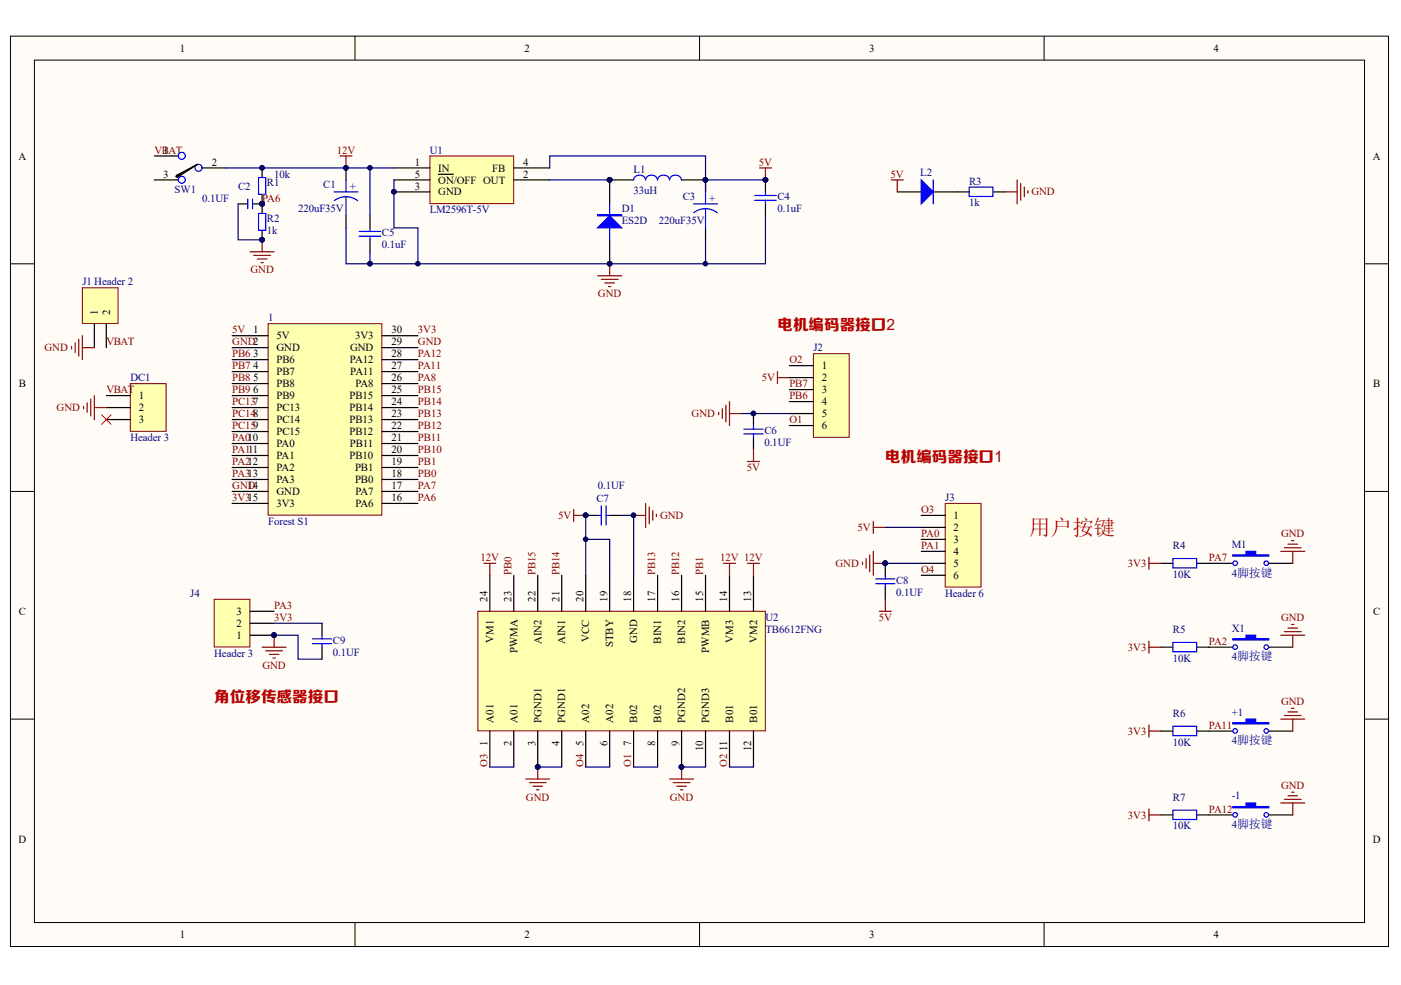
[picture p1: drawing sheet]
<svg xmlns="http://www.w3.org/2000/svg" width="289mm" height="203mm" viewBox="0 0 289 203" stroke-linecap="round" stroke-linejoin="round" font-family="sans-serif">
<g fill="#fffcf8" stroke="#000" stroke-width=".21">
<path d="M2.2 7.5h284.1v187.8h-284.1z"/>
<path d="M7.1 12.4h274.3v177.9h-274.3z"/>
</g>
<path d="M73.2 7.5v4.9M144.3 7.5v4.9M215.3 7.5v4.9M2.2 54.4h4.9M281.4 54.4h5M2.2 101.4h4.9M281.4 101.4h5M2.2 148.3h4.9M281.4 148.3h5M73.2 190.4v4.9M144.3 190.4v4.9M215.3 190.4v4.9" fill="none" stroke="#000" stroke-width=".21"/>
<path d="M55.3 66.8h23.4v39.5h-23.4z" fill="#ffffb0" stroke="#800000" stroke-width=".21"/>
<g fill="none" stroke="#000" stroke-width=".25">
<path d="M47.9 69.2h7.4M47.9 71.7h7.4M47.9 74.2h7.4M47.9 76.7h7.4M47.9 79.1h7.4M78.8 69.2h7.4M78.8 71.7h7.4M78.8 74.2h7.4M78.8 76.7h7.4M78.8 79.1h7.4M47.9 81.6h7.4M47.9 84.1h7.4"/>
<path d="M47.9 86.6h7.4M47.9 89h7.4M47.9 91.5h7.4M47.9 94h7.4M47.9 96.4h7.4M47.9 98.9h7.4M78.8 81.6h7.4M78.8 84.1h7.4M78.8 86.6h7.4M78.8 89h7.4M78.8 91.5h7.4M78.8 94h7.4"/>
<path d="M78.8 96.4h7.4M78.8 98.9h7.4M47.9 101.4h7.4M47.9 103.9h7.4M78.8 101.4h7.4M78.8 103.9h7.4"/>
</g>
<path d="M156.6 34.6h2.5M157.9 34.6v2.5" fill="none" stroke="#800000" stroke-width=".25"/>
<circle cx="157.9" cy="37.1" r=".48" fill="#000080" stroke="#000080" stroke-width=".21"/>
<path d="M88.7 32.2h17.2v9.8h-17.2z" fill="#ffffb0" stroke="#800000" stroke-width=".21"/>
<g fill="none" stroke="#000" stroke-width=".25">
<path d="M54.1 34.6v1.9M71.4 34.6v2.5M81.2 34.6h7.5M81.2 37.1h7.5M81.2 39.6h7.5M90.4 36h3.1M106 34.6h7.4M106 37.1h7.4M130.7 37.1h-5v5M140.6 37.1h4.9v2.5M157.9 37.1v2.5M49.1 42.1h1.9"/>
<path d="M52.2 42.1h1.9M54.1 40.2v3.7M54.1 47.6v1.9M71.4 44.5v2.5M125.7 49.5v4.9M145.5 47v2.5M157.9 42.1v2.4"/>
</g>
<g fill="#000080" stroke="#000080" stroke-width=".21">
<circle cx="81.2" cy="39.6" r=".48"/>
<circle cx="125.7" cy="54.4" r=".48"/>
<circle cx="125.7" cy="37.1" r=".48"/>
<circle cx="145.5" cy="37.1" r=".47"/>
<circle cx="157.9" cy="37.1" r=".48"/>
<circle cx="86.2" cy="54.4" r=".48"/>
<circle cx="145.5" cy="54.4" r=".47"/>
<circle cx="71.3" cy="34.6" r=".47"/>
<circle cx="54.1" cy="42" r=".48"/>
<circle cx="54.1" cy="34.6" r=".48"/>
<circle cx="54.1" cy="49.5" r=".48"/>
<circle cx="76.3" cy="54.4" r=".48"/>
</g>
<g fill="none" stroke="#00f" stroke-width=".25">
<path d="M53.3 36.6h1.5v3.5h-1.5zM68.9 39.6h4.9M71.4 37.1v2.5M135.6 37.1a1.25 1.25 0 0 0-1.3-1 1.25 1.25 0 0 0-1.2 1 1.25 1.25 0 0 0-1.2-1 1.25 1.25 0 0 0-1.2 1M140.5 37.1a1.25 1.25 0 0 0-1.2-1 1.25 1.25 0 0 0-1.2 1 1.25 1.25 0 0 0-1.3-1 1.25 1.25 0 0 0-1.2 1M145.5 39.6v2.5M157.9 39.6v.7M51.1 41.1v1.9M52.1 41.1v1.9M53.3 44h1.5v3.5h-1.5zM71.4 40.6l1.5 .3 .9 .5M71.4 40.6l-1.6 .3-.9 .5"/>
<path d="M71.4 40.6v3.9M125.7 42.1v7.4M143 42.1h5M145.5 43l1.5 .4 .9 .5M145.5 43l-1.5 .3-.9 .6M145.5 43v4M155.6 41.3h4.5M155.6 40.3h4.5M157.9 41.3v.8"/>
</g>
<g fill="#00f" stroke="#00f" stroke-width=".25">
<path d="M125.7 44.5l2.5 2.5h-4.9z"/>
<path d="M123.3 44.3h4.9v.2h-4.9z" fill-rule="evenodd"/>
</g>
<path d="M81.2 37.1v9.9h5v7.4M113.4 34.6v-2.4h32.1v7.4M113.4 37.1h12.3M145.5 37.1h12.4M49.1 42.1v7.4h5M145.5 49.5v4.9M157.9 44.5v9.9h-81.6" fill="none" stroke="#000080" stroke-width=".25"/>
<path d="M70.1 32.2h2.5M71.4 32.2v2.4M51.6 51.9h4.9M52.3 52.7h3.5M53.1 53.4h1.9M53.8 54.2h.5M54.1 49.5v2.4M123.3 56.9h4.9M124 57.6h3.5M124.7 58.4h2M125.5 59.1h.5M125.7 54.4v2.5" fill="none" stroke="#800000" stroke-width=".25"/>
<path d="M17 59.4h7.3v7.3h-7.3z" fill="#ffffb0" stroke="#800000" stroke-width=".21"/>
<path d="M76.3 44.5v2.5M76.3 49.5v2.4M19.5 66.8v4.9M21.9 66.8v4.9" fill="none" stroke="#000" stroke-width=".25"/>
<path d="M14.8 71.5v.5M15.5 70.7v2M16.2 70v3.5M17 69.2v5M17 71.7h2.5" fill="none" stroke="#800000" stroke-width=".25"/>
<path d="M74.1 48.7h4.4M74.1 47.7h4.4M76.3 47v.7M76.3 48.7v.8" fill="none" stroke="#00f" stroke-width=".25"/>
<path d="M76.3 34.6v9.9M71.4 47v7.4h4.9v-2.5" fill="none" stroke="#000080" stroke-width=".25"/>
<g fill="#000080" stroke="#000080" stroke-width=".21">
<circle cx="76.3" cy="34.6" r=".48"/>
<circle cx="76.3" cy="54.4" r=".48"/>
</g>
<path d="M26.9 79.1h7.4v9.9h-7.4z" fill="#ffffb0" stroke="#800000" stroke-width=".21"/>
<path d="M31.8 32.2h5M31.8 37.1h5M41.7 34.6h4.9M21.9 81.6h5M21.9 84.1h5M21.9 86.6h5" fill="none" stroke="#000" stroke-width=".25"/>
<path d="M17.2 83.8v.5M18 83.1v2M18.7 82.4v3.4M19.5 81.6v5M19.5 84.1h2.4" fill="none" stroke="#800000" stroke-width=".25"/>
<path d="M20.9 85.6l2 1.9M22.9 85.6l-2 1.9" fill="none" stroke="#f00" stroke-width=".21"/>
<g fill="#fffcf8" stroke="#00f" stroke-width=".25">
<circle cx="37.5" cy="32.1" r=".72"/>
<circle cx="37.5" cy="37.1" r=".72"/>
<circle cx="41" cy="34.6" r=".72"/>
</g>
<path d="M36.5 36.1l4.2-2.2-4.2 2.7-.2-.2zM40.7 33.9l-4.2 2.5" fill="none" stroke="#000" stroke-width=".25"/>
<path d="M46.6 34.6h34.6" fill="none" stroke="#000080" stroke-width=".25"/>
<path d="M98.5 126.1h59.3v24.7h-59.3z" fill="#ffffb0" stroke="#800000" stroke-width=".21"/>
<g fill="none" stroke="#000" stroke-width=".25">
<path d="M101 118.7v7.4M106 118.7v7.4M110.9 118.7v7.4M115.8 118.7v7.4M120.8 118.7v7.4M125.7 118.7v7.4M130.7 118.7v7.4M135.6 118.7v7.4M140.6 118.7v7.4M145.5 118.7v7.4M150.4 118.7v7.4M155.4 118.7v7.4"/>
<path d="M101 150.8v7.4M106 150.8v7.4M110.9 150.8v7.4M115.8 150.8v7.4M120.8 150.8v7.4M125.7 150.8v7.4M130.7 150.8v7.4M135.6 150.8v7.4M140.6 150.8v7.4M145.5 150.8v7.4M150.4 150.8v7.4M155.4 150.8v7.4"/>
</g>
<g fill="#000080" stroke="#000080" stroke-width=".21">
<circle cx="110.9" cy="158.2" r=".48"/>
<circle cx="140.5" cy="158.2" r=".47"/>
<circle cx="120.8" cy="106.3" r=".48"/>
<circle cx="130.6" cy="106.3" r=".47"/>
<circle cx="182.5" cy="116.2" r=".47"/>
</g>
<path d="M101 158.2h5M110.9 158.2h4.9M120.8 158.2h4.9M130.7 158.2h4.9M140.6 158.2h4.9M150.4 158.2h5" fill="none" stroke="#000080" stroke-width=".25"/>
<g fill="none" stroke="#800000" stroke-width=".25">
<path d="M160.3 76.7v2.4M160.3 77.9h2.5M148.2 85.1v.5M149 84.3v2M149.7 83.6v3.4M150.4 82.8v5M150.4 85.3h2.5M99.8 116.2h2.5M101 116.2v2.5M118.3 105.1v2.5M118.3 106.3h2.5M130.7 106.3h2.4"/>
<path d="M133.1 103.9v4.9M133.9 104.6v3.5M134.6 105.3v2M135.4 106.1v.5M149.2 116.2h2.5M150.4 116.2v2.5M154.2 116.2h2.4M155.4 116.2v2.5M177.9 116v.5M178.6 115.2v2M179.4 114.5v3.4M180.1 116.2h2.5"/>
<path d="M180.1 107.6v2.4M180.1 113.7v5M180.1 108.8h2.5M110.9 158.2v2.5M140.6 158.2v2.5M108.4 160.7h5M109.2 161.4h3.4M109.9 162.2h2M110.7 162.9h.4M138.1 160.7h4.9M138.8 161.4h3.5M139.6 162.2h1.9"/>
<path d="M140.3 162.9h.5"/>
</g>
<path d="M194.9 103.9h7.4v17.2h-7.4z" fill="#ffffb0" stroke="#800000" stroke-width=".21"/>
<path d="M190 106.3h4.9M190 108.8h4.9M190 111.3h4.9M190 113.7h4.9M190 116.2h4.9M190 118.7h4.9" fill="none" stroke="#000" stroke-width=".25"/>
<path d="M167.7 73h7.4v17.2h-7.4z" fill="#ffffb0" stroke="#800000" stroke-width=".21"/>
<path d="M162.8 75.4h4.9M162.8 77.9h4.9M155.4 85.3v2.5M155.4 90.3v2.4M162.8 80.4h4.9M162.8 82.8h4.9M162.8 85.3h4.9M162.8 87.8h4.9M120.8 106.3h2.5M125.7 106.3h2.5M182.6 116.2v2.5M182.6 121.2v2.4" fill="none" stroke="#000" stroke-width=".25"/>
<path d="M152.9 85.3h9.9M120.8 111.3h4.9v7.4M120.8 106.3v12.4M128.2 106.3h2.5v12.4M182.6 108.8h7.4M182.6 116.2h7.4" fill="none" stroke="#000080" stroke-width=".25"/>
<g fill="#000080" stroke="#000080" stroke-width=".21">
<circle cx="182.5" cy="116.2" r=".47"/>
<circle cx="155.4" cy="85.3" r=".48"/>
<circle cx="120.8" cy="106.3" r=".48"/>
<circle cx="120.8" cy="111.2" r=".48"/>
<circle cx="130.6" cy="106.3" r=".47"/>
</g>
<path d="M153.4 89.5h4M153.4 88.5h4M155.4 87.8v.7M155.4 89.5v.8M123.3 106.3h.7M124 104.3v4M125 104.3v4M125 106.3h.7M180.6 119.4h3.9M182.6 118.7v.7M180.6 120.4h3.9M182.6 120.4v.8" fill="none" stroke="#00f" stroke-width=".25"/>
<path d="M154.2 95.2h2.4M155.4 92.7v2.5M181.3 126.1h2.5M182.6 123.6v2.5" fill="none" stroke="#800000" stroke-width=".25"/>
<path d="M44.2 123.6h7.3v9.9h-7.3z" fill="#ffffb0" stroke="#800000" stroke-width=".21"/>
<g fill="none" stroke="#000" stroke-width=".25">
<path d="M185 39.6h5M192.5 39.6h7.4M204.8 39.6h2.5M239.4 116.2h2.5M246.8 116.2h7.4M261.7 116.2h4.9M51.6 131h4.9M51.6 128.6h4.9M51.6 126.1h4.9M66.4 128.6v2.4M66.4 133.5v2.5M239.4 133.5h2.5"/>
<path d="M246.8 133.5h7.4M261.7 133.5h4.9M239.4 150.8h2.5M246.8 150.8h7.4M261.7 150.8h4.9M239.4 168.1h2.5M246.8 168.1h7.4M261.7 168.1h4.9"/>
</g>
<circle cx="56.5" cy="131" r=".47" fill="#000080" stroke="#000080" stroke-width=".21"/>
<g fill="none" stroke="#800000" stroke-width=".25">
<path d="M183.8 37.1h2.5M185 37.1v2.5M207.3 39.6h2.5M209.8 37.1v5M210.5 37.9v3.4M211.2 38.6v2M212 39.3v.5M236.9 115v2.4M236.9 116.2h2.5M264.1 113.7h5M264.9 113h3.4M265.6 112.3h2"/>
<path d="M266.4 111.5h.4M266.6 113.7v2.5M54.1 133.5h4.9M54.8 134.3h3.5M55.5 135h2M56.3 135.7h.5M56.5 131v2.5M236.9 133.5h2.5M236.9 132.3v2.5M264.1 131h5M264.9 130.3h3.4M265.6 129.6h2"/>
<path d="M266.4 128.8h.4M266.6 131v2.5M236.9 149.6v2.5M236.9 150.8h2.5M264.1 148.3h5M264.9 147.6h3.4M265.6 146.9h2M266.4 146.1h.4M266.6 148.3v2.5M236.9 166.9v2.5M236.9 168.1h2.5M264.1 165.6h5"/>
<path d="M264.9 164.9h3.4M265.6 164.2h2M266.4 163.4h.4M266.6 165.6v2.5"/>
</g>
<g fill="none" stroke="#00f" stroke-width=".25">
<path d="M192.5 37.1v5M199.9 38.6h4.9v1.9h-4.9zM241.9 115.2h4.9v2h-4.9zM64.4 132.8h4M64.4 131.8h4M66.4 131v.8M66.4 132.8v.7M241.9 132.5h4.9v2h-4.9zM241.9 149.8h4.9v2h-4.9zM241.9 167.1h4.9v2h-4.9z"/>
<circle cx="254.7" cy="116.2" r=".48"/>
<circle cx="261.1" cy="116.2" r=".47"/>
<circle cx="254.7" cy="133.5" r=".48"/>
<circle cx="261.1" cy="133.5" r=".47"/>
<circle cx="254.7" cy="150.8" r=".48"/>
<circle cx="261.1" cy="150.8" r=".47"/>
<circle cx="254.7" cy="168.1" r=".48"/>
<circle cx="261.1" cy="168.1" r=".47"/>
</g>
<path d="M56.5 131h5v5h4.9M56.5 128.6h9.9" fill="none" stroke="#000080" stroke-width=".25"/>
<g fill="#00f" stroke="#00f" stroke-width=".25">
<path d="M190 37.1l2.5 2.5-2.5 2.5z"/>
<path d="M254.2 114.5h2.8v-.8h1.9v.8h2.8v.2h-7.5z" fill-rule="evenodd"/>
<path d="M254.2 131.8h2.8v-.8h1.9v.8h2.8v.2h-7.5z" fill-rule="evenodd"/>
<path d="M254.2 149.1h2.8v-.8h1.9v.8h2.8v.2h-7.5z" fill-rule="evenodd"/>
<path d="M254.2 166.4h2.8v-.8h1.9v.8h2.8v.2h-7.5z" fill-rule="evenodd"/>
</g>
<text font-size="4.4" fill="#f00" x="212.2" y="110.4">用户按键</text>
<g font-size="3.2" fill="#bf0000">
<text x="160.3" y="68.2">电机编码器接口2</text>
<text x="182.6" y="95.3">电机编码器接口1</text>
<text x="44.2" y="144.8">角位移传感器接口</text>
</g>
<g font-size="2.2">
<text x="37.1" y="10.7">1</text>
<text x="108.2" y="10.7">2</text>
<text x="179.2" y="10.7">3</text>
<text x="250.3" y="10.7">4</text>
<text x="3.8" y="32.9">A</text>
<text x="33.6" y="31.7">1</text>
<text x="43.7" y="34.2">2</text>
<text x="85.6" y="34.2">1</text>
<text x="90.4" y="35.4">IN</text>
<text x="101.5" y="35.4">FB</text>
<text x="107.9" y="34.2">4</text>
<text x="283.1" y="32.9">A</text>
<text x="33.6" y="36.6">3</text>
<text x="85.6" y="36.6">5</text>
<text x="85.6" y="39.1">3</text>
<text x="90.4" y="37.9">ON/OFF OUT</text>
<text x="90.4" y="40.3">GND</text>
<text x="107.9" y="36.6">2</text>
<text x="20.2" y="65" transform="rotate(-90 20.2 65)">1</text>
<text x="22.7" y="65" transform="rotate(-90 22.7 65)">2</text>
<text x="52.2" y="68.8">1</text>
<text x="57" y="70">5V</text>
<text x="73.2" y="70">3V3</text>
<text x="80.7" y="71.2">29</text>
<text x="80.7" y="68.8">30</text>
<text x="52.2" y="73.7">3</text>
<text x="52.2" y="76.2">4</text>
<text x="57" y="72.5">GND</text>
<text x="57" y="75">PB6</text>
<text x="57" y="77.4">PB7</text>
<text x="72.2" y="75">PA12</text>
<text x="72.2" y="72.5">GND</text>
<text x="72.2" y="77.4">PA11</text>
<text x="80.7" y="76.2">27</text>
<text x="80.7" y="73.7">28</text>
<text x="169.5" y="76.2">1</text>
<text x="3.9" y="79.9">B</text>
<text x="28.6" y="82.3">1</text>
<text x="52.2" y="78.7">5</text>
<text x="52.2" y="81.1">6</text>
<text x="57" y="79.9">PB8</text>
<text x="57" y="82.3">PB9</text>
<text x="72.1" y="82.3">PB15</text>
<text x="73.3" y="79.9">PA8</text>
<text x="80.7" y="83.6">24</text>
<text x="80.7" y="81.1">25</text>
<text x="80.7" y="78.7">26</text>
<text x="169.5" y="78.7">2</text>
<text x="169.5" y="81.1">3</text>
<text x="169.5" y="83.6">4</text>
<text x="283.2" y="79.9">B</text>
<text x="28.6" y="84.8">2</text>
<text x="28.6" y="87.3">3</text>
<text x="57" y="84.8">PC13</text>
<text x="57" y="87.3">PC14</text>
<text x="57" y="89.8">PC15</text>
<text x="72.1" y="89.8">PB12</text>
<text x="72.1" y="87.3">PB13</text>
<text x="72.1" y="84.8">PB14</text>
<text x="80.7" y="88.5">22</text>
<text x="80.7" y="86.1">23</text>
<text x="169.5" y="86.1">5</text>
<text x="169.5" y="88.5">6</text>
<text x="57" y="92.3">PA0</text>
<text x="57" y="94.7">PA1</text>
<text x="72.1" y="94.7">PB10</text>
<text x="72.2" y="92.3">PB11</text>
<text x="80.7" y="95.9">19</text>
<text x="80.7" y="93.5">20</text>
<text x="80.7" y="91">21</text>
<text x="51.1" y="100.9">14</text>
<text x="57" y="97.2">PA2</text>
<text x="57" y="99.7">PA3</text>
<text x="73.2" y="99.7">PB0</text>
<text x="73.2" y="97.2">PB1</text>
<text x="80.7" y="100.9">17</text>
<text x="80.7" y="98.4">18</text>
<text x="57" y="102.1">GND</text>
<text x="57" y="104.6">3V3</text>
<text x="73.3" y="104.6">PA6</text>
<text x="73.3" y="102.1">PA7</text>
<text x="80.7" y="103.4">16</text>
<text x="196.6" y="107.1">1</text>
<text x="196.6" y="109.5">2</text>
<text x="196.6" y="112">3</text>
<text x="196.6" y="114.5">4</text>
<text x="196.6" y="117">5</text>
<text x="196.6" y="119.4">6</text>
<text x="100.5" y="124.1" transform="rotate(-90 100.5 124.1)">24</text>
<text x="105.5" y="124.1" transform="rotate(-90 105.5 124.1)">23</text>
<text x="110.4" y="124.1" transform="rotate(-90 110.4 124.1)">22</text>
<text x="115.4" y="124.1" transform="rotate(-90 115.4 124.1)">21</text>
<text x="120.3" y="124.1" transform="rotate(-90 120.3 124.1)">20</text>
<text x="125.2" y="124.1" transform="rotate(-90 125.2 124.1)">19</text>
<text x="130.2" y="124.1" transform="rotate(-90 130.2 124.1)">18</text>
<text x="135.1" y="124.1" transform="rotate(-90 135.1 124.1)">17</text>
<text x="140.1" y="124.1" transform="rotate(-90 140.1 124.1)">16</text>
<text x="145" y="124.1" transform="rotate(-90 145 124.1)">15</text>
<text x="150" y="124.1" transform="rotate(-90 150 124.1)">14</text>
<text x="154.9" y="124.1" transform="rotate(-90 154.9 124.1)">13</text>
<text x="3.9" y="126.9">C</text>
<text x="48.7" y="131.8">1</text>
<text x="48.7" y="129.3">2</text>
<text x="48.7" y="126.9">3</text>
<text x="283.2" y="126.9">C</text>
<text x="101.7" y="132.6" transform="rotate(-90 101.7 132.6)">VM1</text>
<text x="106.7" y="134.8" transform="rotate(-90 106.7 134.8)">PWMA</text>
<text x="111.6" y="132.9" transform="rotate(-90 111.6 132.9)">AIN2</text>
<text x="116.6" y="132.9" transform="rotate(-90 116.6 132.9)">AIN1</text>
<text x="121.5" y="132.4" transform="rotate(-90 121.5 132.4)">VCC</text>
<text x="126.5" y="133.5" transform="rotate(-90 126.5 133.5)">STBY</text>
<text x="131.4" y="132.7" transform="rotate(-90 131.4 132.7)">GND</text>
<text x="136.4" y="132.8" transform="rotate(-90 136.4 132.8)">BIN1</text>
<text x="141.3" y="132.8" transform="rotate(-90 141.3 132.8)">BIN2</text>
<text x="146.3" y="134.6" transform="rotate(-90 146.3 134.6)">PWMB</text>
<text x="151.2" y="132.6" transform="rotate(-90 151.2 132.6)">VM3</text>
<text x="156.1" y="132.6" transform="rotate(-90 156.1 132.6)">VM2</text>
<text x="101.7" y="149.1" transform="rotate(-90 101.7 149.1)">A01</text>
<text x="106.7" y="149.1" transform="rotate(-90 106.7 149.1)">A01</text>
<text x="111.6" y="149.1" transform="rotate(-90 111.6 149.1)">PGND1</text>
<text x="116.6" y="149.1" transform="rotate(-90 116.6 149.1)">PGND1</text>
<text x="121.5" y="149.1" transform="rotate(-90 121.5 149.1)">A02</text>
<text x="126.5" y="149.1" transform="rotate(-90 126.5 149.1)">A02</text>
<text x="131.4" y="149.1" transform="rotate(-90 131.4 149.1)">B02</text>
<text x="136.4" y="149.1" transform="rotate(-90 136.4 149.1)">B02</text>
<text x="141.3" y="149.1" transform="rotate(-90 141.3 149.1)">PGND2</text>
<text x="146.3" y="149.1" transform="rotate(-90 146.3 149.1)">PGND3</text>
<text x="151.2" y="149.1" transform="rotate(-90 151.2 149.1)">B01</text>
<text x="156.1" y="149.1" transform="rotate(-90 156.1 149.1)">B01</text>
<text x="100.5" y="153.9" transform="rotate(-90 100.5 153.9)">1</text>
<text x="105.5" y="153.9" transform="rotate(-90 105.5 153.9)">2</text>
<text x="110.4" y="153.9" transform="rotate(-90 110.4 153.9)">3</text>
<text x="115.4" y="153.9" transform="rotate(-90 115.4 153.9)">4</text>
<text x="120.3" y="153.9" transform="rotate(-90 120.3 153.9)">5</text>
<text x="125.2" y="153.9" transform="rotate(-90 125.2 153.9)">6</text>
<text x="130.2" y="153.9" transform="rotate(-90 130.2 153.9)">7</text>
<text x="135.1" y="153.9" transform="rotate(-90 135.1 153.9)">8</text>
<text x="140.1" y="153.9" transform="rotate(-90 140.1 153.9)">9</text>
<text x="145" y="155" transform="rotate(-90 145 155)">10</text>
<text x="150" y="154.9" transform="rotate(-90 150 154.9)">11</text>
<text x="154.9" y="155" transform="rotate(-90 154.9 155)">12</text>
<text x="3.8" y="173.8">D</text>
<text x="283.1" y="173.8">D</text>
<text x="37.1" y="193.6">1</text>
<text x="108.2" y="193.6">2</text>
<text x="179.2" y="193.6">3</text>
<text x="250.3" y="193.6">4</text>
</g>
<g font-size="2.2" fill="#800000">
<text x="31.8" y="31.7">VBAT</text>
<text x="69.5" y="31.7">12V</text>
<text x="156.5" y="34.2">5V</text>
<text x="54.1" y="41.6">PA6</text>
<text x="183.7" y="36.6">5V</text>
<text x="212.7" y="40.3">GND</text>
<text x="51.7" y="56.4">GND</text>
<text x="123.3" y="61.4">GND</text>
<text x="21.9" y="71.2">VBAT</text>
<text x="47.9" y="68.8">5V</text>
<text x="47.9" y="71.2">GND2</text>
<text x="86.2" y="71.2">GND</text>
<text x="86.2" y="68.8">3V3</text>
<text x="9.2" y="72.5">GND</text>
<text x="47.9" y="73.7">PB6</text>
<text x="47.9" y="76.2">PB7</text>
<text x="86.2" y="76.2">PA11</text>
<text x="86.2" y="73.7">PA12</text>
<text x="162.8" y="75">O2</text>
<text x="21.9" y="81.1">VBAT</text>
<text x="47.9" y="78.7">PB8</text>
<text x="47.9" y="81.1">PB9</text>
<text x="47.9" y="83.6">PC137</text>
<text x="86.2" y="83.6">PB14</text>
<text x="86.2" y="81.1">PB15</text>
<text x="86.2" y="78.7">PA8</text>
<text x="157.1" y="78.7">5V</text>
<text x="162.8" y="82.3">PB6</text>
<text x="162.8" y="79.9">PB7</text>
<text x="11.7" y="84.8">GND</text>
<text x="47.9" y="86.1">PC148</text>
<text x="47.9" y="88.5">PC159</text>
<text x="86.2" y="88.5">PB12</text>
<text x="86.2" y="86.1">PB13</text>
<text x="142.6" y="86.1">GND</text>
<text x="162.8" y="87.3">O1</text>
<text x="47.9" y="91">PA010</text>
<text x="47.9" y="93.5">PA111</text>
<text x="47.9" y="95.9">PA212</text>
<text x="86.2" y="93.5">PB10</text>
<text x="86.2" y="91">PB11</text>
<text x="86.2" y="95.9">PB1</text>
<text x="47.9" y="100.9">GND</text>
<text x="47.9" y="98.4">PA313</text>
<text x="86.2" y="100.9">PA7</text>
<text x="86.2" y="98.4">PB0</text>
<text x="154" y="97.2">5V</text>
<text x="47.9" y="103.4">3V315</text>
<text x="86.2" y="103.4">PA6</text>
<text x="115.1" y="107.1">5V</text>
<text x="136.1" y="107.1">GND</text>
<text x="190" y="105.9">O3</text>
<text x="176.9" y="109.5">5V</text>
<text x="190" y="110.8">PA0</text>
<text x="190" y="113.3">PA1</text>
<text x="264.2" y="110.8">GND</text>
<text x="99.1" y="115.7">12V</text>
<text x="105.5" y="118.7" transform="rotate(-90 105.5 118.7)">PB0</text>
<text x="110.4" y="118.7" transform="rotate(-90 110.4 118.7)">PB15</text>
<text x="115.4" y="118.7" transform="rotate(-90 115.4 118.7)">PB14</text>
<text x="135.1" y="118.7" transform="rotate(-90 135.1 118.7)">PB13</text>
<text x="140.1" y="118.7" transform="rotate(-90 140.1 118.7)">PB12</text>
<text x="145" y="118.7" transform="rotate(-90 145 118.7)">PB1</text>
<text x="148.5" y="115.7">12V 12V</text>
<text x="172.3" y="117">GND</text>
<text x="190" y="118.2">O4</text>
<text x="232.6" y="117">3V3</text>
<text x="249.3" y="115.7">PA7</text>
<text x="56.5" y="125.6">PA3</text>
<text x="56.5" y="128.1">3V3</text>
<text x="181.2" y="128.1">5V</text>
<text x="264.2" y="128.1">GND</text>
<text x="54.1" y="138">GND</text>
<text x="232.6" y="134.3">3V3</text>
<text x="249.3" y="133">PA2</text>
<text x="264.2" y="145.4">GND</text>
<text x="232.6" y="151.6">3V3</text>
<text x="249.3" y="150.3">PA11</text>
<text x="100.5" y="158.2" transform="rotate(-90 100.5 158.2)">O3</text>
<text x="120.3" y="158.2" transform="rotate(-90 120.3 158.2)">O4</text>
<text x="130.2" y="158.2" transform="rotate(-90 130.2 158.2)">O1</text>
<text x="150" y="158.2" transform="rotate(-90 150 158.2)">O2</text>
<text x="108.5" y="165.2">GND</text>
<text x="138.1" y="165.2">GND</text>
<text x="249.3" y="167.6">PA12</text>
<text x="264.2" y="162.7">GND</text>
<text x="232.6" y="168.9">3V3</text>
</g>
<g font-size="2.2" fill="#000080">
<text x="88.6" y="31.7">U1</text>
<text x="130.7" y="35.6">L1</text>
<text x="36" y="39.9">SW1</text>
<text x="41.7" y="41.6">0.1UF</text>
<text x="49.1" y="39.1">C2</text>
<text x="55" y="38.4">R1</text>
<text x="56.5" y="36.6">10k</text>
<text x="66.7" y="38.8">C1</text>
<text x="72.1" y="39.1">+</text>
<text x="130.7" y="40.1">33uH</text>
<text x="140.8" y="41.3">C3</text>
<text x="146.3" y="41.6">+</text>
<text x="160.3" y="41.3">C4</text>
<text x="189.8" y="36.4">L2</text>
<text x="199.9" y="38.1">R3</text>
<text x="55" y="45.8">R2</text>
<text x="61.5" y="43.8">220uF35V</text>
<text x="88.6" y="44">LM2596T-5V</text>
<text x="128.2" y="43.8">D1</text>
<text x="128.2" y="46.3">ES2D</text>
<text x="135.9" y="46.3">220uF35V</text>
<text x="160.3" y="43.8">0.1uF</text>
<text x="199.9" y="42.6">1k</text>
<text x="55" y="48.3">1k</text>
<text x="78.8" y="48.7">C5</text>
<text x="78.8" y="51.2">0.1uF</text>
<text x="17" y="58.9">J1 Header 2</text>
<text x="55.3" y="66.3">1</text>
<text x="167.7" y="72.5">J2</text>
<text x="26.9" y="78.7">DC1</text>
<text x="157.6" y="89.5">C6</text>
<text x="26.9" y="91">Header 3</text>
<text x="157.6" y="92">0.1UF</text>
<text x="123.3" y="100.9">0.1UF</text>
<text x="123" y="103.6">C7</text>
<text x="194.9" y="103.4">J3</text>
<text x="55.3" y="108.3">Forest S1</text>
<text x="241.9" y="113.3">R4</text>
<text x="254" y="113">M1</text>
<text x="241.9" y="119.2">10K</text>
<text x="254" y="119">4脚按键</text>
<text x="39.2" y="123.1">J4</text>
<text x="184.8" y="122.9">0.1UF</text>
<text x="184.8" y="120.4">C8</text>
<text x="194.9" y="123.1">Header 6</text>
<text x="157.8" y="128.1">U2</text>
<text x="157.8" y="130.6">TB6612FNG</text>
<text x="241.9" y="130.6">R5</text>
<text x="254" y="130.3">X1</text>
<text x="44.2" y="135.5">Header 3</text>
<text x="68.6" y="135.3">0.1UF</text>
<text x="68.6" y="132.8">C9</text>
<text x="241.9" y="136.5">10K</text>
<text x="254" y="136.2">4脚按键</text>
<text x="241.9" y="147.9">R6</text>
<text x="254" y="147.6">+1</text>
<text x="241.9" y="153.8">10K</text>
<text x="254" y="153.5">4脚按键</text>
<text x="241.9" y="165.2">R7</text>
<text x="254" y="164.9">-1</text>
<text x="241.9" y="171.1">10K</text>
<text x="254" y="170.9">4脚按键</text>
</g>
</svg>
